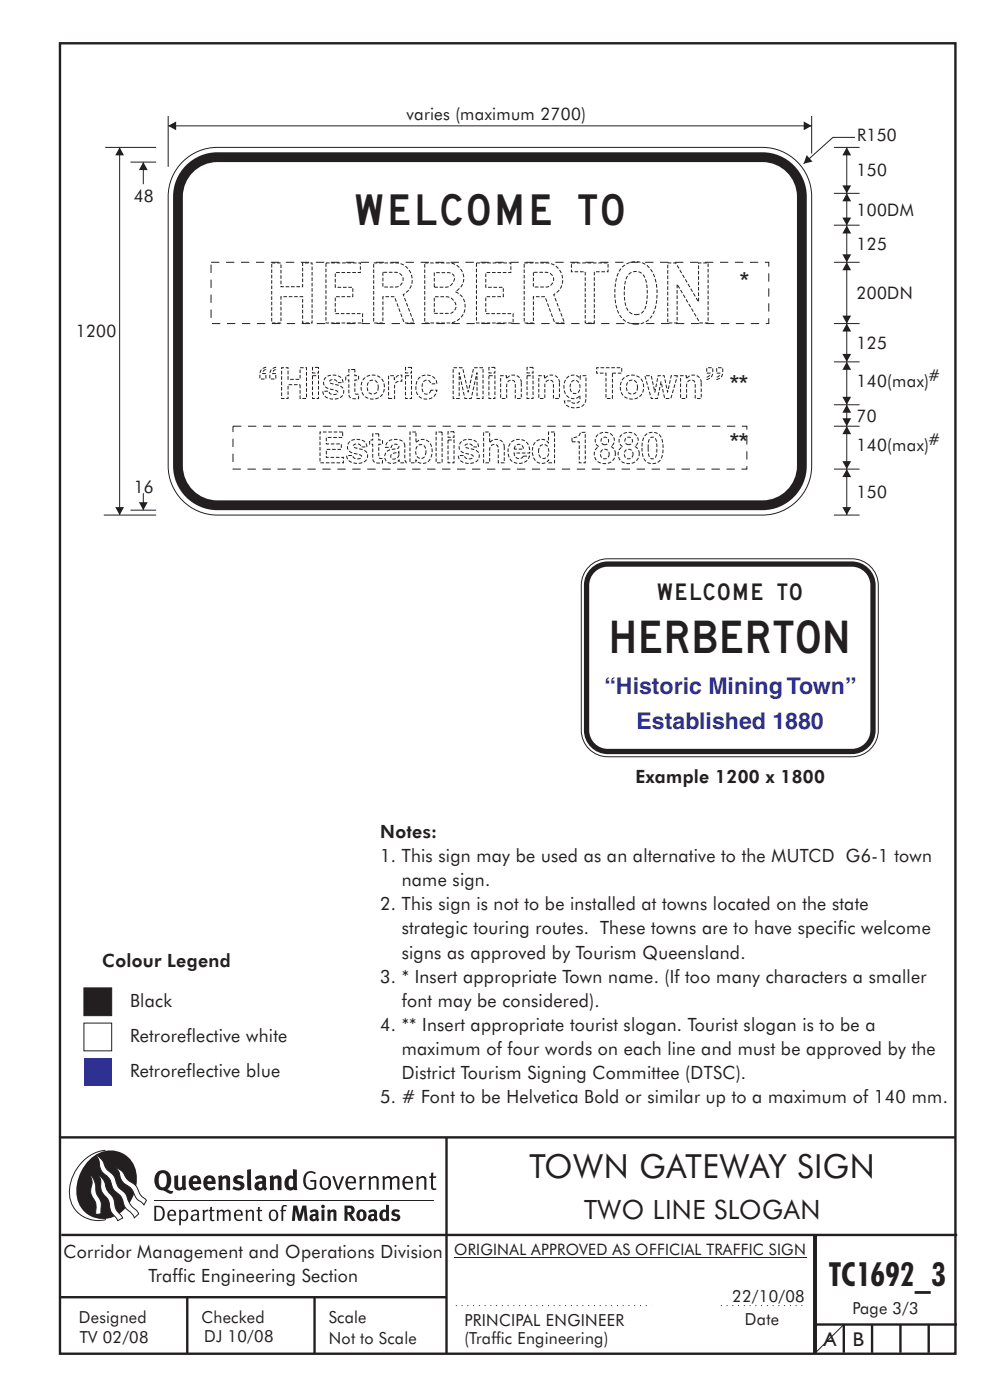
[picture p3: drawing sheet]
<svg xmlns="http://www.w3.org/2000/svg" width="210mm" height="297mm" viewBox="0 0 210 297" stroke-linecap="round" stroke-linejoin="round" font-family="sans-serif">
<g fill="none" stroke="#231f20" stroke-width=".51">
<path d="M12.7 9.2h190v278h-190zM12.7 241.3h190M94.7 241.4v45.8M12.7 275.2h82M13 262h190M39.7 275.2v12M66.7 275.2v12M172.7 262.2v25M173 262.1v24.9M173 281h30M179 281v6M185 281v6"/>
<path d="M191 281v6M197 281v6"/>
</g>
<path d="M96.3 266.7h74.7" fill="none" stroke="#231f20" stroke-width=".21"/>
<g fill="#231f20">
<path d="M64.9 248.8a1.61 1.61 0 0 1 2.1 0l-.2 .3a1.17 1.17 0 0 0-1.4-.2 1.17 1.17 0 0 0-.6 1.3 1.42 1.42 0 0 0 1.2 1.9l.7-.2v-1.2h-.8l-.1-.4h1.3v1.8a1.82 1.82 0 0 1-2.2 0 1.82 1.82 0 0 1-.6-2.1l.2-.7z" fill-rule="evenodd"/>
<path d="M68.2 249.7a1.77 1.77 0 0 0 .4 2.7 1.39 1.39 0 0 0 1.4-.5 1.39 1.39 0 0 0 .2-1.5 1.19 1.19 0 0 0-2-.7zM68.5 250a.83 .83 0 0 1 1 .1 .83 .83 0 0 1 .2 .9 .75 .75 0 0 1-.6 1.1 .75 .75 0 0 1-.8-.8v-1z" fill-rule="evenodd"/>
<path d="M70.5 249.6l.4-.1 .8 2.4 .8-2.3h.5l-1.1 2.8h-.4z" fill-rule="evenodd"/>
<path d="M73.6 249.9a1.74 1.74 0 0 0 .5 2.5l.9-.1 .5-.2-.2-.3a.89 .89 0 0 1-1.1 .2 .89 .89 0 0 1-.4-1h1.7a1.15 1.15 0 0 0-.4-1.3 1.15 1.15 0 0 0-1.5 .2zM74 250a.67 .67 0 0 1 .8-.1 .67 .67 0 0 1 .3 .8h-1.3z" fill-rule="evenodd"/>
<path d="M76.2 249.6l.4-.1 .1 .4 .5-.4h.5l-.2 .5a.61 .61 0 0 0-.8 .6v1.8h-.4z" fill-rule="evenodd"/>
<path d="M78.1 249.6l.5-.1 .1 .4a.89 .89 0 0 1 .9-.4 .89 .89 0 0 1 .7 .7v2.2h-.4v-2.2l-.1-.2-.3-.1-.8 .4v2.1h-.4z" fill-rule="evenodd"/>
<path d="M81.1 249.6l.4-.1 .1 .4a.83 .83 0 0 1 .8-.4 .83 .83 0 0 1 .7 .4 .86 .86 0 0 1 .9-.4 .86 .86 0 0 1 .7 .7v2.2h-.4l-.1-2.3a.5 .5 0 0 0-.8 0l-.2 .2v2.1h-.5v-2.2l-.4-.3-.7 .4v2.1h-.4z" fill-rule="evenodd"/>
<path d="M85.7 249.9a1.74 1.74 0 0 0 .5 2.5l.9-.1 .5-.2-.2-.3a.89 .89 0 0 1-1.1 .2 .89 .89 0 0 1-.4-1h1.7a1.15 1.15 0 0 0-.5-1.3 1.15 1.15 0 0 0-1.4 .2zM86 250a.67 .67 0 0 1 .9-.1 .67 .67 0 0 1 .3 .8h-1.3z" fill-rule="evenodd"/>
<path d="M88.3 249.6l.4-.1 .1 .4a.89 .89 0 0 1 .9-.4 .89 .89 0 0 1 .7 .7v2.2h-.4v-2.2l-.1-.2-.3-.1-.8 .4v2.1h-.4z" fill-rule="evenodd"/>
<path d="M91.5 248.8l.4-.1v.9h.7l-.2 .3h-.5v2.1l.1 .1h.5l.1 .3a.71 .71 0 0 1-1.2-.6v-1.9h-.3v-.3h.3z" fill-rule="evenodd"/>
<path d="M37 249.5l.8-.2v2a.46 .46 0 0 0 .2 .6 .46 .46 0 0 0 .6-.2v-2.2l.8-.2v2.4l.2 .5-.6 .4-.2-.4a1.03 1.03 0 0 1-1.2 .3 1.03 1.03 0 0 1-.6-1.1z" fill-rule="evenodd"/>
<path d="M40.4 249.8a1.64 1.64 0 0 0 0 2.2 1.64 1.64 0 0 0 2.3 .1l-.4-.4a.78 .78 0 0 1-.9 .3 .78 .78 0 0 1-.5-.8h1.8a1.37 1.37 0 0 0-.6-1.7 1.37 1.37 0 0 0-1.7 .3zM41 250.1a.48 .48 0 0 1 .7-.1 .48 .48 0 0 1 .2 .6h-1z" fill-rule="evenodd"/>
<path d="M43.5 249.8a1.65 1.65 0 0 0-.2 1.9 1.65 1.65 0 0 0 1.9 .8l.5-.4-.3-.4a.78 .78 0 0 1-.9 .3 .78 .78 0 0 1-.5-.8h1.8a1.37 1.37 0 0 0-.6-1.7 1.37 1.37 0 0 0-1.7 .3zM44.1 250.1a.48 .48 0 0 1 .6-.1 .48 .48 0 0 1 .2 .6h-.9z" fill-rule="evenodd"/>
<path d="M46.3 249.5l.7-.2 .1 .4a.95 .95 0 0 1 1-.3 .95 .95 0 0 1 .7 .8v2.3h-.8v-2.3l-.3-.2-.5 .3v2.2h-.8z" fill-rule="evenodd"/>
<path d="M49.7 249.7a1.73 1.73 0 0 1 2-.1l-.2 .5-.6-.2a.42 .42 0 0 0-.6 .3l.2 .3a1.23 1.23 0 0 1 1.4 1 1.47 1.47 0 0 1-2.3 .9l-.3-.2 .3-.6 .7 .3a.47 .47 0 0 0 .7-.3 .87 .87 0 0 0-1-.5l-.4-.2-.1-.4z" fill-rule="evenodd"/>
<path d="M54.1 249.8l.3 .5 .3-.2a.62 .62 0 0 1 .9 .1v.4a1.21 1.21 0 0 0-1.3 .3 1.21 1.21 0 0 0-.2 1.3 1.19 1.19 0 0 0 1.7 0l.5 .4 .4-.5-.3-.3v-1.4a.96 .96 0 0 0-1.3-1.1zM55 251.2l.6-.1v.7a.43 .43 0 0 1-.6 .1 .43 .43 0 0 1 0-.7z" fill-rule="evenodd"/>
<path d="M57.2 249.5l.7-.2 .1 .4a.95 .95 0 0 1 1-.3 .95 .95 0 0 1 .7 .8v2.3h-.8v-2.3l-.3-.2-.5 .3v2.2h-.8z" fill-rule="evenodd"/>
<path d="M62.2 248v1.5a1.29 1.29 0 0 0-1.4 .2 1.29 1.29 0 0 0-.5 1.3 1.24 1.24 0 0 0 .5 1.3 1.24 1.24 0 0 0 1.5 0l.1 .2h.7l-.1-4.3zM61.5 250.1l.4-.1 .3 .2v1.5l-.3 .1a.48 .48 0 0 1-.6-.4 1.52 1.52 0 0 1 .2-1.3z" fill-rule="evenodd"/>
<path d="M52.4 248.2l.8-.2 .2 4.5h-.8l-.1-.2z" fill-rule="evenodd"/>
</g>
<path d="M22.4 244a9 9 0 0 0-7.4 10.9 6.2 6.2 0 0 0 7.5 3.8M32.7 254.6h59.4" fill="none" stroke="#231f20" stroke-width=".21"/>
<path d="M19.1 245.9a5.7 5.7 0 0 1 6.5-1.4 5.7 5.7 0 0 1 3.4 5.7 8.6 8.6 0 0 1-6.2 8.3 5.7 5.7 0 0 1-6.5-7 9.9 9.9 0 0 1 2.8-5.6z" fill-rule="evenodd" fill="#231f20"/>
<path d="M24.4 247.7a3.1 3.1 0 0 1 2.3 2.2l.8 .7a3.2 3.2 0 0 1 2 2.4l.4 .6 1.2 1.1-.6 .9-.2-.3a3.5 3.5 0 0 1-1.9-2.1 3.8 3.8 0 0 0-2.1-2.2 3.5 3.5 0 0 1-1-2.2zM20.4 245.1a3.4 3.4 0 0 1 1.9 2.5l.7 .8a3.3 3.3 0 0 1 1.7 2.6 4.4 4.4 0 0 0 1.7 2l.3 .3a6.1 6.1 0 0 0 2.5 3.7l.2 .5-.9 .9a6.1 6.1 0 0 0-1.9-2.3l-.4-.7a3.6 3.6 0 0 0-1.9-2.8l-.6-1a3.6 3.6 0 0 0-1.9-2.8 3.7 3.7 0 0 1-.8-2.4zM21 249.3a3.4 3.4 0 0 1 1.5 2.7l.6 1a3.8 3.8 0 0 1 1.4 3.1l.3 .7 1.2 1.6-1 .5-.5-.7a3.2 3.2 0 0 1-1.3-2.8 4.3 4.3 0 0 0-1.4-2.2 4.7 4.7 0 0 1-.5-2.9zM19.2 249.3a5.1 5.1 0 0 1 1.2 3.7l.3 .7a3.1 3.1 0 0 1 .7 3l.1 .8-1.1 .2-.1-.8a3.5 3.5 0 0 0-.9-3.3 3.6 3.6 0 0 1 .1-2.5z" fill-rule="evenodd" fill="#fff" stroke="#231f20" stroke-width=".21"/>
<g fill="#231f20">
<path d="M33.4 248.7a2.51 2.51 0 0 0 .4 3.7l.8 .1a2.78 2.78 0 0 0 2 .7l.2-.6h-.6l-.7-.3a2.56 2.56 0 0 0 0-3.8 1.83 1.83 0 0 0-2.1 .2zM34 249.1a.87 .87 0 0 1 1 0 .87 .87 0 0 1 .4 .9v.4a1.17 1.17 0 0 1-.9 1.5l-.3-.1a2.38 2.38 0 0 1-.2-2.7z" fill-rule="evenodd"/>
<path d="M33.1 256.1v2.6a1.12 1.12 0 0 0 1.2-.3 1.12 1.12 0 0 0 .2-1.2l-.1-.5-.3-.4zM32.7 255.8h1.1a1.67 1.67 0 0 1 1.2 1.6 1.67 1.67 0 0 1-1.3 1.6h-1zM36.1 257.1l-.2 .5h1.1a.55 .55 0 0 0-.3-.6 .55 .55 0 0 0-.6 .1zM35.8 256.9a.95 .95 0 0 1 1.2-.1 .95 .95 0 0 1 .4 1.1h-1.5a.72 .72 0 0 0 .4 .8 .72 .72 0 0 0 .9-.2l.1 .3a1.15 1.15 0 0 1-1.5 0 1.15 1.15 0 0 1-.2-1.5zM38.4 257.3v1.2a.7 .7 0 0 0 .9 .1 .7 .7 0 0 0 .2-.9 .61 .61 0 0 0-.4-.7 .61 .61 0 0 0-.7 .3zM38 256.7l.3-.1 .1 .4a.95 .95 0 0 1 1.2-.2 .95 .95 0 0 1 .3 1.2 .92 .92 0 0 1-.5 .9 .92 .92 0 0 1-1-.1v1.1l-.4 .1zM40.9 258a.5 .5 0 0 0 .2 .8 .5 .5 0 0 0 .7-.4v-.6zM40.5 256.9a1 1 0 0 1 1.7 .3v1.4l.2 .2-.2 .3-.3-.4a.78 .78 0 0 1-1.4 0 .78 .78 0 0 1 .8-1.1h.5a.58 .58 0 0 0-.3-.7 .58 .58 0 0 0-.7 .2zM43 256.7l.3-.1 .1 .4 .3-.3 .5-.1-.2 .4a.52 .52 0 0 0-.6 .5v1.5h-.4zM44.6 256.1l.4-.1-.1 .7h.6l-.1 .2h-.5v1.5a.35 .35 0 0 0 .6 .3v.3a.57 .57 0 0 1-.6 .1 .57 .57 0 0 1-.3-.6v-1.6h-.3v-.2h.3zM45.9 256.7l.4-.1 .1 .4 .2-.2a.64 .64 0 0 1 1 .2 .7 .7 0 0 1 .8-.4 .7 .7 0 0 1 .5 .6v1.8h-.4v-1.7l-.2-.4-.7 .4v1.7h-.3v-1.7a.38 .38 0 0 0-.3-.4 .38 .38 0 0 0-.5 .2l-.1 .2v1.7h-.4zM50.2 257.1l-.2 .5h1.1a.55 .55 0 0 0-.2-.6 .55 .55 0 0 0-.7 .1zM49.9 256.9a.95 .95 0 0 1 1.2-.1 .95 .95 0 0 1 .4 1.1h-1.5a.72 .72 0 0 0 .4 .8 .72 .72 0 0 0 .9-.2l.1 .3a1.15 1.15 0 0 1-1.5 0 1.15 1.15 0 0 1-.2-1.5zM52.1 256.7l.3-.1 .1 .4a.72 .72 0 0 1 .8-.4 .72 .72 0 0 1 .6 .6v1.8h-.4v-1.6a.45 .45 0 0 0-.3-.5 .45 .45 0 0 0-.5 .2l-.2 .2v1.7h-.3zM54.7 256.1l.4-.1v.7h.6l-.1 .2h-.5v1.5a.35 .35 0 0 0 .5 .3v.3a.57 .57 0 0 1-.6 .1 .57 .57 0 0 1-.3-.6v-1.6h-.3v-.2h.3zM57.6 257.1l-.2 .7a.65 .65 0 0 0 .3 .8 .65 .65 0 0 0 .8-.2l.1-.1a.93 .93 0 0 0-.7-1.4zM57.3 256.9a1.12 1.12 0 0 1 1.4 0 1.12 1.12 0 0 1 .2 1.5 1.01 1.01 0 0 1-1.2 .6 1.01 1.01 0 0 1-.7-1.2zM59.9 255.8l.5-.2 .5 .2-.2 .2-.3-.1-.3 .2v.6h.6l-.1 .2h-.5v2.1h-.4v-2.1h-.2v-.2h.2zM62.2 255.8l-.3 3.2h.7l.1-2.3 .6 2.3h.5l.7-2.3 .1 2.3h.7l-.3-3.2h-.9l-.5 2.1-.5-2.1zM65.7 256.9l.3 .4a.51 .51 0 0 1 .5-.3 .51 .51 0 0 1 .4 .4v.1a.88 .88 0 0 0-1.1 .4 .88 .88 0 0 0 .2 1.1 .9 .9 0 0 0 1.1-.2l.3 .3 .4-.4-.3-.3v-1a.87 .87 0 0 0-.4-.9 .87 .87 0 0 0-1 .2zM66.4 258h.5v.5l-.1 .1h-.3l-.2-.2zM68.2 256.7v2.3h.6v-2.4zM68.1 255.9a.4 .4 0 0 0 .8 0 .4 .4 0 0 0-.8 0zM69.4 256.7l.1 2.3h.6v-1.7a.33 .33 0 0 1 .4-.2 .33 .33 0 0 1 .2 .3v1.6h.7v-1.7a.75 .75 0 0 0-.6-.7 .75 .75 0 0 0-.8 .2v-.3zM73.1 255.8v3.2h.6v-1.4l.3 .3 .7 1.1h.7l-.9-1.4a.94 .94 0 0 0 .7-1 .94 .94 0 0 0-.9-.8zM73.7 256.3a.51 .51 0 0 1 .7 .1 .51 .51 0 0 1-.1 .7l-.6 .1zM75.9 256.9a1.19 1.19 0 0 0-.1 1.7 1.19 1.19 0 0 0 1.7 0 1.19 1.19 0 0 0 0-1.6 1.19 1.19 0 0 0-1.6-.1zM76.5 257.1l.2-.1a.99 .99 0 0 1 0 1.6 1.06 1.06 0 0 1-.2-1.5zM78.1 256.9l.3 .4a.51 .51 0 0 1 .5-.3 .51 .51 0 0 1 .4 .4v.1a.88 .88 0 0 0-1.1 .4 .88 .88 0 0 0 .2 1.1 .9 .9 0 0 0 1.1-.2l.3 .3 .4-.4-.2-.3v-1a.87 .87 0 0 0-.5-.9 .87 .87 0 0 0-1 .2zM78.9 258h.4v.5l-.1 .1h-.3l-.2-.2zM81.9 255.5v1.2a1.2 1.2 0 0 0-1.4 .6 1.2 1.2 0 0 0 .2 1.4l.5 .3 .8-.1v.1h.6l-.1-3.4zM81.4 257.1l.5 .1-.1 1.2a.46 .46 0 0 1-.5 0 .46 .46 0 0 1-.2-.5zM83.3 256.8a.79 .79 0 0 0-.2 .9 .79 .79 0 0 0 1 .4 .33 .33 0 0 1 0 .5 .33 .33 0 0 1-.5 0l-.5-.3-.2 .5a1.15 1.15 0 0 0 1.2 .3 1.15 1.15 0 0 0 .8-1 1.49 1.49 0 0 0-1.2-.8 .4 .4 0 0 1 .3-.3 .4 .4 0 0 1 .4 .1l.2 .1 .2-.4a1.47 1.47 0 0 0-1.5 0z" fill-rule="evenodd"/>
</g>
<path d="M96.7 277h41.5M152.9 277h17.4" fill="none" stroke="#231f20" stroke-width=".21" stroke-dasharray=".2 1" stroke-linecap="butt"/>
<path d="M39.2 33.9a10.4 10.4 0 0 1 6.9-2.6h115.7a10.5 10.5 0 0 1 10.4 10.4v57.1a10.5 10.5 0 0 1-10.4 10.5h-115.7a10.5 10.5 0 0 1-10.4-10.5v-57.1a10.4 10.4 0 0 1 3.5-7.8z" fill-rule="evenodd" fill="#fff" stroke="#231f20" stroke-width=".21"/>
<path d="M39.1 35.5a9.4 9.4 0 0 1 7-3.2h115.7a9.4 9.4 0 0 1 9.3 9.4v57.1a9.4 9.4 0 0 1-9.3 9.4h-115.7a9.4 9.4 0 0 1-9.4-9.4v-57.1a9.3 9.3 0 0 1 2.4-6.2z" fill-rule="evenodd" fill="#231f20"/>
<path d="M41.3 36.2a7.3 7.3 0 0 1 4.8-1.8h115.7a7.3 7.3 0 0 1 7.3 7.3v57.1a7.3 7.3 0 0 1-7.3 7.3h-115.7a7.3 7.3 0 0 1-7.3-7.3v-57.1a7.3 7.3 0 0 1 2.5-5.5z" fill-rule="evenodd" fill="#fff"/>
<path d="M44.8 55.6h118.3v13h-118.3zM49.4 90.4h109v9.1h-109z" fill="none" stroke="#231f20" stroke-width=".21" stroke-dasharray="1.8 1.4" stroke-linecap="butt"/>
<path d="M35.7 26.7h136.5" fill="none" stroke="#231f20" stroke-width=".21"/>
<g fill="#231f20">
<path d="M170.5 25.8l1.7 .9-1.7 .9z"/>
<path d="M35.7 26.7l1.7-.9v1.8z"/>
</g>
<path d="M35.7 24.6v10.8M181.4 29.1h-4.7l-6.2 5.6" fill="none" stroke="#231f20" stroke-width=".21"/>
<path d="M171.1 32.9l1.3 1.4-1.9 .4z" fill="#231f20"/>
<path d="M172.2 24.6v8M176.9 31.3h5.4M179.6 31.3v9.7M176.9 41h5.4M176.9 55.6h5.4M176.9 99.5h5.4M176.9 85.9h5.4M176.9 109.3h5.4" fill="none" stroke="#231f20" stroke-width=".21"/>
<g fill="#231f20">
<path d="M179.6 31.3l.9 1.7h-1.8z"/>
<path d="M178.7 39.3h1.8l-.9 1.7z"/>
</g>
<path d="M179.6 41v6.8" fill="none" stroke="#231f20" stroke-width=".21"/>
<g fill="#231f20">
<path d="M179.6 41l.9 1.7h-1.8z"/>
<path d="M178.7 46.2h1.8l-.9 1.6z"/>
</g>
<path d="M179.6 47.8v7.8" fill="none" stroke="#231f20" stroke-width=".21"/>
<g fill="#231f20">
<path d="M178.7 54h1.8l-.9 1.6z"/>
<path d="M179.6 47.8l.9 1.7h-1.8z"/>
</g>
<path d="M179.6 90.4v9.1" fill="none" stroke="#231f20" stroke-width=".21"/>
<g fill="#231f20">
<path d="M178.7 97.8h1.8l-.9 1.7z"/>
<path d="M179.6 90.4l.9 1.7h-1.8z"/>
</g>
<path d="M179.6 99.5v9.8" fill="none" stroke="#231f20" stroke-width=".21"/>
<g fill="#231f20">
<path d="M179.6 99.5l.9 1.7h-1.8z"/>
<path d="M178.7 107.6h1.8l-.9 1.7z"/>
</g>
<path d="M30.4 104.6v3.6" fill="none" stroke="#231f20" stroke-width=".21"/>
<path d="M29.5 106.5h1.8l-.9 1.7z" fill="#231f20"/>
<path d="M176.9 47.8h5.4M179.6 55.6v13M176.9 68.6h5.4M176.9 76.8h5.4M176.9 90.4h5.4" fill="none" stroke="#231f20" stroke-width=".21"/>
<g fill="#231f20">
<path d="M179.6 55.6l.9 1.7h-1.8z"/>
<path d="M178.7 67h1.8l-.9 1.6z"/>
</g>
<path d="M25.4 31.3v78" fill="none" stroke="#231f20" stroke-width=".21"/>
<g fill="#231f20">
<path d="M25.4 31.3l.9 1.7h-1.9z"/>
<path d="M24.4 107.6h1.9l-.9 1.7z"/>
</g>
<path d="M179.6 68.6v8.2" fill="none" stroke="#231f20" stroke-width=".21"/>
<g fill="#231f20">
<path d="M178.7 75.1h1.8l-.9 1.7z"/>
<path d="M179.6 68.6l.9 1.7h-1.8z"/>
</g>
<path d="M179.6 76.8v9.1" fill="none" stroke="#231f20" stroke-width=".21"/>
<g fill="#231f20">
<path d="M179.6 76.8l.9 1.7h-1.8z"/>
<path d="M178.7 84.2h1.8l-.9 1.7z"/>
</g>
<path d="M179.6 85.9v4.5" fill="none" stroke="#231f20" stroke-width=".21"/>
<g fill="#231f20">
<path d="M179.6 85.9l.9 1.7h-1.8z"/>
<path d="M178.7 88.7h1.8l-.9 1.7z"/>
</g>
<path d="M22.3 31.3h10.8M27.7 34.4h5.4M30.4 34.4v4.7M22 109.3h11.1M27.7 108.2h5.4" fill="none" stroke="#231f20" stroke-width=".21"/>
<path d="M30.4 34.4l.9 1.7h-1.8z" fill="#231f20"/>
<path d="M125 120.2a5.6 5.6 0 0 1 3.9-1.7h51.8a5.6 5.6 0 0 1 5.6 5.7v30.7a5.6 5.6 0 0 1-5.6 5.6h-51.8a5.6 5.6 0 0 1-5.6-5.6v-30.7a5.6 5.6 0 0 1 1.7-4z" fill-rule="evenodd" fill="#fff" stroke="#231f20" stroke-width=".21"/>
<path d="M125.1 120.9a5.1 5.1 0 0 1 3.8-1.8h51.8a5.1 5.1 0 0 1 5 5.1v30.7a5.1 5.1 0 0 1-5 5.1h-51.8a5.1 5.1 0 0 1-5-5.1v-30.7a5 5 0 0 1 1.2-3.3z" fill-rule="evenodd" fill="#231f20"/>
<path d="M126.1 121.4a3.9 3.9 0 0 1 2.8-1.2h51.8a3.9 3.9 0 0 1 3.9 4v30.7a3.9 3.9 0 0 1-3.9 4h-51.8a3.9 3.9 0 0 1-3.9-4v-30.7a3.9 3.9 0 0 1 1.1-2.8z" fill-rule="evenodd" fill="#fff"/>
<path d="M179 281l-6 6" fill="none" stroke="#231f20" stroke-width=".21"/>
<path d="M17.8 209.6h5.9v5.9h-5.9z" fill-rule="evenodd" fill="#231f20" stroke="#231f20" stroke-width=".21"/>
<path d="M17.8 217h5.9v5.9h-5.9z" fill-rule="evenodd" fill="#fff" stroke="#231f20" stroke-width=".21"/>
<path d="M17.8 224.5h5.9v5.9h-5.9z" fill-rule="evenodd" fill="#2e3092"/>
<text font-size="12.7" fill="#231f20" x="57.6" y="68.5">HERBERTON</text>
<g font-size="9.1" fill="#231f20">
<text x="54.5" y="84.5">“Historic Mining Town”</text>
<text x="67.2" y="98.2">Established 1880</text>
</g>
<g font-size="7.1" fill="#231f20">
<text x="112.3" y="249.9">TOWN GATEWAY SIGN</text>
<text x="175.8" y="272.9">TC1692_3</text>
</g>
<text font-size="6.9" fill="#231f20" x="129.9" y="138.6">HERBERTON</text>
<text font-size="6.5" fill="#231f20" x="75.5" y="47.6">WELCOME TO</text>
<text font-size="5.6" fill="#231f20" x="123.9" y="258.7">TWO LINE SLOGAN</text>
<g font-size="5.5" fill="#231f20">
<text x="156.8" y="61.7">*</text>
<text x="154.7" y="83.6">**</text>
<text x="154.7" y="95.9">**</text>
</g>
<g font-size="4.9" fill="#2e3092">
<text x="128.2" y="147.2">“Historic Mining Town”</text>
<text x="135" y="154.6">Established 1880</text>
</g>
<g font-size="4.2" fill="#231f20">
<text x="174.7" y="285.6">A</text>
<text x="180.9" y="285.6">B</text>
</g>
<g font-size="3.9" fill="#231f20">
<text x="134.8" y="166">Example 1200 x 1800</text>
<text x="80.6" y="177.8">Notes:</text>
<text x="80.6" y="182.9">1. This sign may be used as an alternative to the MUTCD G6-1 town</text>
<text x="85.2" y="188">name sign.</text>
<text x="80.6" y="193.1">2. This sign is not to be installed at towns located on the state</text>
<text x="85.2" y="198.2">strategic touring routes. These towns are to have specific welcome</text>
<text x="85.2" y="203.4">signs as approved by Tourism Queensland.</text>
<text x="21.7" y="205.1">Colour Legend</text>
<text x="80.6" y="208.5">3. * Insert appropriate Town name. (If too many characters a smaller</text>
<text x="27.6" y="213.6">Black</text>
<text x="85.2" y="213.6">font may be considered).</text>
<text x="27.6" y="221">Retroreflective white</text>
<text x="80.6" y="218.7">4. ** Insert appropriate tourist slogan. Tourist slogan is to be a</text>
<text x="85.2" y="223.8">maximum of four words on each line and must be approved by the</text>
<text x="27.6" y="228.5">Retroreflective blue</text>
<text x="85.2" y="228.9">District Tourism Signing Committee (DTSC).</text>
<text x="80.6" y="234.1">5. # Font to be Helvetica Bold or similar up to a maximum of 140 mm.</text>
<text x="13.5" y="266.8">Corridor Management and Operations Division</text>
<text x="31.5" y="271.9">Traffic Engineering Section</text>
</g>
<g font-size="3.7" fill="#231f20">
<text x="86.2" y="25.5">varies (maximum 2700)</text>
<text x="181.9" y="29.9">R150</text>
<text x="181.7" y="37.4">150</text>
<text x="28.4" y="42.9">48</text>
<text x="181.7" y="45.7">100DM</text>
<text x="181.7" y="53">125</text>
<text x="181.7" y="63.5">200DN</text>
<text x="16.1" y="71.6">1200</text>
<text x="181.7" y="74">125</text>
<text x="181.7" y="82.1">140(max)</text>
<text x="181.7" y="89.4">70</text>
<text x="181.7" y="95.7">140(max)</text>
<text x="28.4" y="104.5">16</text>
<text x="181.7" y="105.7">150</text>
</g>
<g font-size="3.5" fill="#231f20">
<text x="139.5" y="127.4">WELCOME TO</text>
<text x="16.7" y="280.6">Designed</text>
<text x="42.7" y="280.6">Checked</text>
<text x="69.7" y="280.6">Scale</text>
<text x="98.5" y="281.3">PRINCIPAL ENGINEER</text>
<text x="155.3" y="276.2">22/10/08</text>
<text x="158" y="281.2">Date</text>
<text x="180.9" y="278.8">Page 3/3</text>
<text x="16.9" y="284.8">TV 02/08</text>
<text x="43.3" y="284.8">DJ 10/08</text>
<text x="69.7" y="285.2">Not to Scale</text>
<text x="98.5" y="285.1">(Traffic Engineering)</text>
</g>
<g font-size="3.4" fill="#231f20">
<text x="196.9" y="80.8">#</text>
<text x="196.9" y="94.5">#</text>
<text x="96.3" y="266.3">ORIGINAL APPROVED AS OFFICIAL TRAFFIC SIGN</text>
</g>
</svg>
